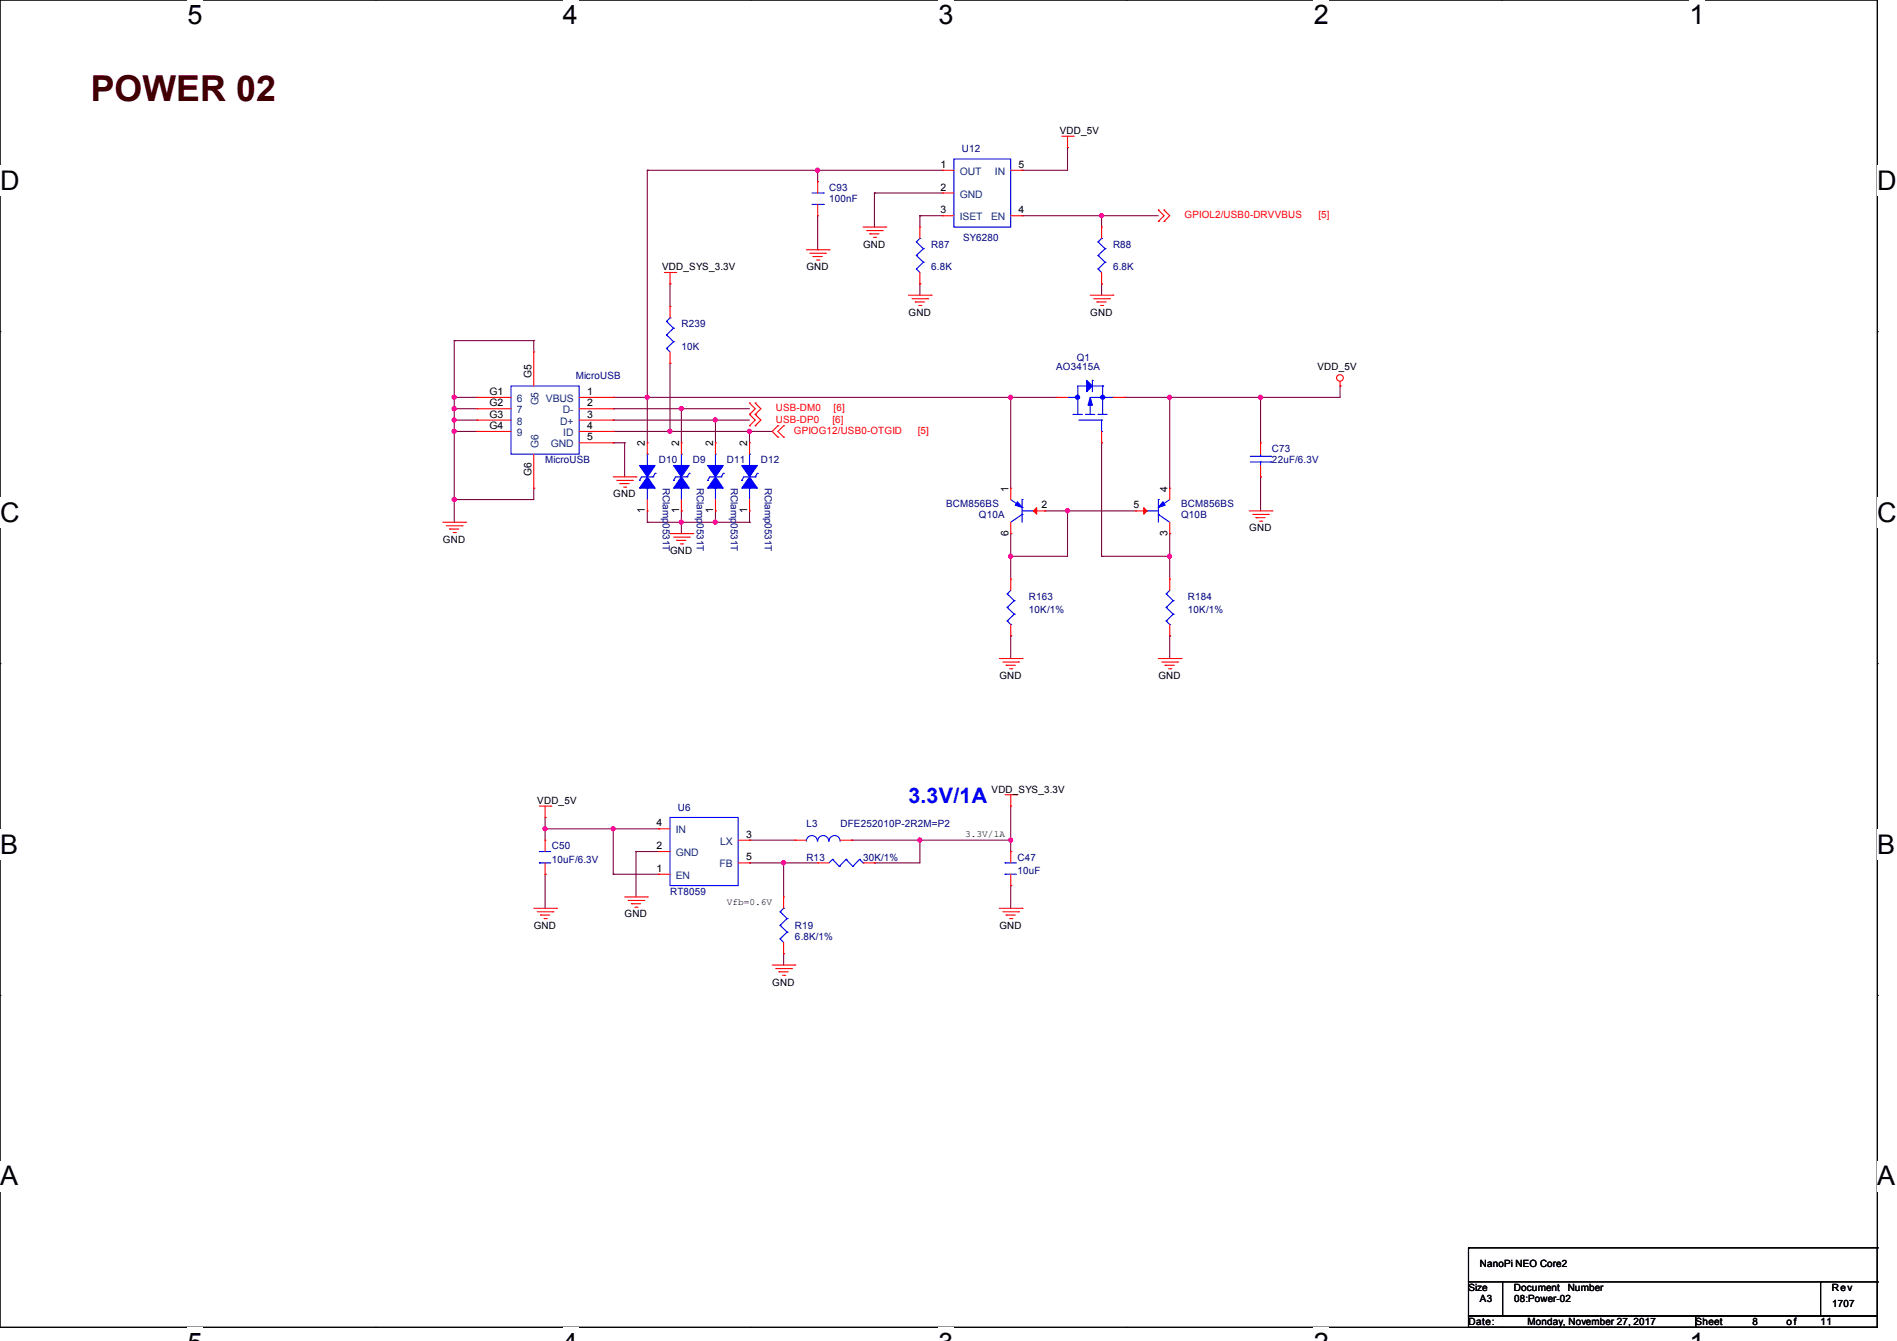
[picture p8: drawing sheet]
<svg xmlns="http://www.w3.org/2000/svg" width="297mm" height="210mm" viewBox="0 0 297 210" stroke-linecap="round" stroke-linejoin="round" font-family="sans-serif">
<path d="M0 0h293.9v207.9h-293.9z" fill="none" stroke="#000" stroke-width=".17"/>
<g fill="#fff">
<path d="M29.4 0h2.3v4.7h-2.3z"/>
<path d="M29.4 207.9h2.3v2.1h-2.3z"/>
</g>
<path d="M58.8 0h.1M58.8 207.9h.1" fill="none" stroke="#000" stroke-width=".17"/>
<g fill="#fff">
<path d="M88.1 0h2.4v4.7h-2.4z"/>
<path d="M88.1 207.9h2.4v2.1h-2.4z"/>
</g>
<path d="M117.6 0h.1M117.6 207.9h.1" fill="none" stroke="#000" stroke-width=".17"/>
<g fill="#fff">
<path d="M146.9 0h2.4v4.7h-2.4z"/>
<path d="M146.9 207.9h2.4v2.1h-2.4z"/>
</g>
<path d="M176.3 0h.1M176.3 207.9h.1" fill="none" stroke="#000" stroke-width=".17"/>
<g fill="#fff">
<path d="M205.7 0h2.4v4.7h-2.4z"/>
<path d="M205.7 207.9h2.4v2.1h-2.4z"/>
</g>
<path d="M235.1 0h.1M235.1 207.9h.1" fill="none" stroke="#000" stroke-width=".17"/>
<g fill="#fff">
<path d="M264.5 0h2.4v4.7h-2.4z"/>
<path d="M264.5 207.9h2.4v2.1h-2.4z"/>
<path d="M0 26h3v4.7h-3z"/>
<path d="M293.9 26h3.1v4.7h-3.1z"/>
<path d="M0 77.9h3v4.7h-3z"/>
<path d="M293.9 77.9h3.1v4.7h-3.1z"/>
</g>
<path d="M0 51.9h.1M293.9 51.9h.1" fill="none" stroke="#000" stroke-width=".17"/>
<g fill="#fff">
<path d="M0 129.9h2.8v4.7h-2.8z"/>
<path d="M293.9 129.9h2.9v4.7h-2.9z"/>
</g>
<path d="M0 103.9h.1M293.9 103.9h.1" fill="none" stroke="#000" stroke-width=".17"/>
<g fill="#fff">
<path d="M-.1 181.8h2.9v4.8h-2.9z"/>
<path d="M293.8 181.8h3v4.8h-3z"/>
</g>
<g fill="none" stroke="#000" stroke-width=".17">
<path d="M0 155.9h.1M293.9 155.9h.1M229.9 195.4h.1M229.9 195.4v5.3M229.9 195.4h64M293.9 195.4h.1M293.9 195.4v5.3M229.9 200.7h5.3v5.4h-5.3zM229.9 206.1h35.6v1.8h-35.6zM235.2 200.7h49.8v5.4h-49.8zM265.5 206.1h28.4v1.8h-28.4zM285 200.7h8.9v5.4h-8.9z"/>
<path d="M293.9 200.7h.1"/>
</g>
<g fill="none" stroke="#800040" stroke-width=".17">
<path d="M101.3 26.7h.1M101.3 26.7h46.3M101.3 26.7v42.6M128 26.7h.1M128 39.1h.1M128 26.7v1.7M128 33.8v5.3M136.9 30.2h.1M136.9 30.2v5.4M136.9 30.2h10.7M144 33.8h.1M144 33.8v1.8"/>
<path d="M144 33.8h3.6M160 26.7h.1M160 33.8h.1M160 33.8h21.4M167.1 23.1h.1M167.1 23.1v3.6h-7.1M172.5 33.8h.1M172.5 33.8v1.8M71.1 53.3h.1M71.1 53.3v28.5M71.1 53.3h12.5M83.6 53.3h.1"/>
<path d="M83.6 53.3v1.8M104.9 44.4h.1M104.9 56.9h.1M104.9 44.4v3.6M104.9 56.9v10.7M144 44.4h.1M144 44.4v1.8M172.5 44.4h.1M172.5 44.4v1.8M71.1 62.2h.1M71.1 64h.1M71.1 65.8h.1"/>
<path d="M71.1 78.2h.1M71.1 67.6h.1M71.1 65.8h3.6M71.1 64h3.6M71.1 62.2h3.6M71.1 67.6h3.6M83.6 76.5h.1M83.6 76.5v1.7h-12.5M96 69.3h.1M96 67.6h.1M96 62.2h.1M96 64h.1"/>
<path d="M96 65.8h.1M96 65.8h21.3M96 64h21.3M96 62.2h69.4M96 67.6h24.9M96 69.3h1.8M97.8 69.3h.1M97.8 69.3v5.4M101.3 62.2h.1M104.9 67.6h.1M106.7 64h.1M106.7 64v5.3"/>
<path d="M112 65.8h.1M112 65.8v3.5M117.3 67.6h.1M117.3 67.6v1.7M158.2 62.2h.1M158.2 62.2v14.3M172.5 69.3h.1M172.5 69.3v17.8M176 62.2h.1M183.1 62.2h.1M183.1 62.2v14.3M197.4 62.2h.1"/>
<path d="M197.4 74.7h.1M197.4 62.2v7.1M197.4 74.7v5.3M209.8 60.5h.1M209.8 60.5v1.7h-33.8M101.3 81.8h.1M101.3 80v1.8M101.3 81.8h16M106.7 81.8h.1M106.7 80h.1M106.7 80v3.6M112 80h.1"/>
<path d="M112 81.8h.1M112 80v1.8M117.3 81.8h.1M117.3 80v1.8M158.2 87.1h.1M158.2 99.6h.1M158.2 83.6h.1M158.2 83.6v7.1M158.2 99.6v3.5M163.6 80h.1M163.6 80h14.2M167.1 80h.1"/>
<path d="M167.1 80v7.1h-8.9M172.5 87.1h.1M172.5 87.1h10.6M183.1 87.1h.1M183.1 99.6h.1M183.1 83.6h.1M183.1 83.6v7.1M183.1 99.6v3.5M85.3 128h.1M85.3 129.8h.1M85.3 136.9h.1M85.3 128v3.6"/>
<path d="M85.3 136.9v5.3M85.3 129.8h17.8M96 129.8h.1M96 136.9h.1M96 129.8v7.1M96 136.9h7.1M99.6 133.3h.1M99.6 133.3v7.2M99.6 133.3h3.5M117.3 135.1h.1M117.3 131.6h.1M117.3 135.1h10.7"/>
<path d="M117.3 131.6h7.2M122.7 135.1h.1M122.7 135.1v5.4M133.3 131.6h.1M133.3 131.6h24.9M136.9 135.1h.1M144 131.6h.1M144 131.6v3.5h-7.1M158.2 138.7h.1M158.2 131.6h.1M158.2 133.3h.1M158.2 126.2v7.1"/>
<path d="M158.2 138.7v3.5M122.7 149.4h.1M122.7 149.4v1.7"/>
</g>
<g fill="#f0f" stroke="#f0f" stroke-width=".17">
<circle cx="112" cy="65.8" r=".32"/>
<circle cx="106.7" cy="64" r=".32"/>
<circle cx="158.2" cy="62.2" r=".32"/>
<circle cx="167.1" cy="80" r=".32"/>
<circle cx="158.2" cy="87.1" r=".32"/>
<circle cx="183.1" cy="62.2" r=".32"/>
<circle cx="71.1" cy="62.2" r=".32"/>
<circle cx="71.1" cy="64" r=".32"/>
<circle cx="183.1" cy="87.1" r=".32"/>
<circle cx="71.1" cy="78.2" r=".32"/>
<circle cx="71.1" cy="65.8" r=".32"/>
<circle cx="71.1" cy="67.5" r=".32"/>
<circle cx="117.3" cy="67.5" r=".32"/>
<circle cx="122.7" cy="135.1" r=".32"/>
<circle cx="85.3" cy="129.8" r=".32"/>
<circle cx="144" cy="131.6" r=".32"/>
<circle cx="96" cy="129.8" r=".32"/>
<circle cx="101.3" cy="62.2" r=".32"/>
<circle cx="104.9" cy="67.5" r=".32"/>
<circle cx="197.3" cy="62.2" r=".32"/>
<circle cx="128" cy="26.6" r=".32"/>
<circle cx="172.4" cy="33.8" r=".32"/>
<circle cx="112" cy="81.8" r=".32"/>
<circle cx="106.7" cy="81.8" r=".32"/>
<circle cx="158.2" cy="131.6" r=".32"/>
</g>
<g fill="none" stroke="#f00" stroke-width=".17">
<path d="M126.2 39.1h3.6M126.8 39.7h2.4M128 33.8h.1M128 28.4h.1M128 28.4v1.8M128 32v1.8M129.2 39.7h.1M129.8 39.1h.1M135.1 35.6h3.6M135.7 36.1h2.4M136.2 36.6h.1M136.2 36.6h1.4"/>
<path d="M136.7 37.2h.4M137.1 37.2h.1M138.1 36.1h.1M138.7 35.6h.1M144 35.6h.1M144 35.6v1.7M147.6 26.7h.1M147.6 30.2h.1M147.6 33.8h.1M147.6 26.7h1.8M147.6 30.2h1.8M147.6 33.8h1.8"/>
<path d="M158.2 26.7h1.8M158.2 33.8h1.8M160 33.8h.1M160 26.7h.1M166.2 21.3h1.8M167.1 23.1h.1M167.1 21.3v1.8M168 21.3h.1M172.5 35.6h.1M172.5 35.6v1.7M181.4 32.9h.1M181.4 34.7h.1"/>
<path d="M181.4 32.9l.8 .9-.8 .9M182.2 32.9h.1M182.2 34.7h.1M182.2 32.9l.9 .9-.9 .9M83.6 55.1h.1M83.6 55.1v5.4M104 42.7h1.8M104.9 44.4h.1M104.9 56.9h.1M104.9 48h.1M104.9 42.7v1.7M104.9 48v1.8"/>
<path d="M104.9 55.1v1.8M105.8 42.7h.1M127.3 40.2h.1M127.3 40.2h1.4M127.8 40.7h.4M128.2 40.7h.1M142.2 46.2h3.6M142.8 46.8h2.4M143.3 47.3h.1M143.3 47.3h1.4M143.8 47.8h.4M144 44.4h.1"/>
<path d="M144 42.7v1.7M144.2 47.8h.1M145.2 46.8h.1M145.8 46.2h.1M170.7 46.2h3.5M171.2 46.8h2.5M171.7 47.3h.1M171.7 47.3h1.5M172.3 47.8h.3M172.5 44.4h.1M172.5 42.7v1.7M172.6 47.8h.1"/>
<path d="M173.7 46.8h.1M174.2 46.2h.1M209.8 59.7v.8M74.7 62.2h.1M74.7 64h.1M74.7 65.8h.1M74.7 67.6h.1M74.7 62.2h5.3M74.7 64h5.3M74.7 65.8h5.3M74.7 67.6h5.3M83.6 76.5h.1"/>
<path d="M83.6 71.1v5.4M90.7 62.2h5.3M90.7 64h5.3M90.7 65.8h5.3M90.7 67.6h5.3M90.7 69.3h5.3M96 62.2h.1M96 64h.1M96 65.8h.1M96 67.6h.1M96 69.3h.1M96 74.7h3.6"/>
<path d="M96.6 75.2h2.4M97.1 75.7h.1M97.1 75.7h1.4M97.6 76.3h.4M98 76.3h.1M99 75.2h.1M99.6 74.7h.1M101.3 69.3h.1M101.3 69.3v1.8M101.3 78.2v1.8M106.7 69.3h.1M106.7 69.3v1.8"/>
<path d="M106.7 78.2v1.8M112 69.3h.1M112 69.3v1.8M112 78.2v1.8M117.3 63.1h.1M117.3 64.9h.1M117.3 66.7h.1M117.3 69.3h.1M117.3 63.1l.9 .9-.9 .9M117.3 64.9l.9 .9-.9 .9M117.3 69.3v1.8M117.3 78.2v1.8"/>
<path d="M118.2 63.1h.1M118.2 64.9h.1M118.2 66.7h.1M118.2 64.9l.9 .9-.9 .9M118.2 63.1l.9 .9-.9 .9M121.8 68.5h.1M121.8 66.7h.1M121.8 66.7l-.9 .9 .9 .9M122.7 66.7h.1M122.7 68.5h.1M122.7 66.7l-.9 .9 .9 .9M158.2 76.5h.1"/>
<path d="M158.2 76.5v1.7M165.4 62.2h.1M165.4 62.2h1.7M172.5 69.3h.1M172.5 67.6v1.7M174.2 62.2h1.8M176 62.2h.1M183.1 76.5h.1M183.1 76.5v1.7M197.4 69.3h.1M197.4 74.7h.1M197.4 69.3v1.8"/>
<path d="M197.4 72.9v1.8M209.8 60.5h.1M69.3 81.8h3.6M69.9 82.3h2.4M70.4 82.8h.1M70.4 82.8h1.4M71 83.4h.3M71.3 83.4h.1M72.3 82.3h.1M72.9 81.8h.1M101.3 80h.1M104.9 83.6h3.6"/>
<path d="M105.5 84.1h2.4M106 84.6h.1M106 84.6h1.4M106.5 85.2h.3M106.7 80h.1M106.8 85.2h.1M107.9 84.1h.1M108.5 83.6h.1M112 80h.1M117.3 80h.1M158.2 90.7h.1M158.2 99.6h.1"/>
<path d="M158.2 83.6h.1M158.2 81.8v1.8M158.2 90.7v1.8M158.2 97.8v1.8M161.8 80h1.8M163.6 80h.1M177.8 80h.1M177.8 80h1.8M183.1 83.6h.1M183.1 90.7h.1M183.1 99.6h.1M183.1 81.8v1.8"/>
<path d="M183.1 90.7v1.8M183.1 97.8v1.8M195.6 80h3.5M196.1 80.6h2.5M196.6 81.1h.1M196.6 81.1h1.5M197.2 81.6h.3M197.5 81.6h.1M198.6 80.6h.1M199.1 80h.1M156.5 103.1h3.5M157 103.7h2.5"/>
<path d="M157.5 104.2h.1M157.5 104.2h1.5M158.1 104.7h.3M158.4 104.7h.1M159.5 103.7h.1M160 103.1h.1M181.4 103.1h3.5M181.9 103.7h2.5M182.4 104.2h.1M182.4 104.2h1.5M183 104.7h.3M183.3 104.7h.1"/>
<path d="M184.4 103.7h.1M184.9 103.1h.1M84.5 126.2h1.7M85.3 128h.1M85.3 131.6h.1M85.3 136.9h.1M85.3 126.2v1.8M85.3 131.6v1.7M85.3 135.1v1.8M86.2 126.2h.1M103.1 136.9h.1M103.1 133.3h.1"/>
<path d="M103.1 129.8h.1M103.1 136.9h1.8M103.1 133.3h1.8M103.1 129.8h1.8M115.6 131.6h1.7M115.6 135.1h1.7M117.3 131.6h.1M117.3 135.1h.1M124.5 131.6h.1M124.5 131.6h1.7M128 135.1h.1M128 135.1h1.8"/>
<path d="M131.6 131.6h1.7M133.3 131.6h.1M135.1 135.1h1.8M136.9 135.1h.1M157.4 124.5h1.7M158.2 126.2h.1M158.2 133.3h.1M158.2 138.7h.1M158.2 124.5v1.7M158.2 133.3v1.8M158.2 136.9v1.8M159.1 124.5h.1"/>
<path d="M83.6 142.2h3.5M84.1 142.8h2.5M84.6 143.3h.1M84.6 143.3h1.5M85.2 143.8h.3M85.5 143.8h.1M86.6 142.8h.1M87.1 142.2h.1M97.8 140.5h3.5M98.3 141h2.5M98.8 141.5h.1M98.8 141.5h1.5"/>
<path d="M99.4 142.1h.3M99.7 142.1h.1M100.8 141h.1M101.3 140.5h.1M120.9 151.1h3.6M121.5 151.7h2.4M122 152.2h.1M122 152.2h1.4M122.5 152.7h.4M122.7 149.4h.1M122.7 140.5h.1M122.7 140.5v1.7"/>
<path d="M122.7 147.6v1.8M122.9 152.7h.1M123.9 151.7h.1M124.5 151.1h.1M156.5 142.2h3.5M157 142.8h2.5M157.5 143.3h.1M157.5 143.3h1.5M158.1 143.8h.3M158.4 143.8h.1M159.5 142.8h.1M160 142.2h.1"/>
<circle cx="209.8" cy="59.2" r=".52"/>
</g>
<g fill="none" stroke="#00f" stroke-width=".17">
<path d="M127.1 32h1.8M127.1 30.2h1.8M128.9 32h.1M128.9 30.2h.1M143.5 37.9h.1M143.5 37.9l1.1 1M144 37.3h.1M144 37.3l-.5 .6M144.6 38.9h.1M144.6 38.9l-1.1 1.1M149.4 24.9h8.8v10.7h-8.8zM171.9 37.9h.1"/>
<path d="M171.9 37.9l1.1 1M172.5 37.3h.1M172.5 37.3l-.6 .6M173 38.9h.1M173 38.9l-1.1 1.1M104.4 54.6h.1M104.4 52.5h.1M104.4 50.3h.1M104.4 54.6l.5 .5M104.4 52.5l1.1 1M104.4 50.3l1.1 1.1M104.9 49.8h.1"/>
<path d="M104.9 49.8l-.5 .5M105.5 53.5h.1M105.5 51.4h.1M105.5 53.5l-1.1 1.1M105.5 51.4l-1.1 1.1M143.5 42.1h.1M143.5 40h.1M143.5 42.1l.5 .6M143.5 40l1.1 1.1M144.6 41.1h.1M144.6 41.1l-1.1 1M171 59.6h.1"/>
<path d="M171 59.6v1.7M171.9 42.1h.1M171.9 40h.1M171.9 42.1l.6 .6M171.9 40l1.1 1.1M173 41.1h.1M173 41.1l-1.1 1M80 60.5h10.7v10.6h-10.7zM100.1 75.2h.1M101.3 76.5h.1M101.3 71.1h.1M101.3 71.1v1.8"/>
<path d="M101.3 76.5v1.7M102.2 74.7h.1M102.2 74.7h-1.7l-.4 .5M102.6 74.1h.1M102.6 74.1l-.4 .6M105.5 75.2h.1M106.7 76.5h.1M106.7 71.1h.1M106.7 71.1v1.8M106.7 76.5v1.7M107.6 74.7h.1M107.6 74.7h-1.8l-.3 .5"/>
<path d="M107.9 74.1h.1M107.9 74.1l-.3 .6M110.8 75.2h.1M112 76.5h.1M112 71.1h.1M112 71.1v1.8M112 76.5v1.7M112.9 74.7h.1M112.9 74.7h-1.8l-.3 .5M113.2 74.1h.1M113.2 74.1l-.3 .6M116.1 75.2h.1"/>
<path d="M117.3 76.5h.1M117.3 71.1h.1M117.3 71.1v1.8M117.3 76.5v1.7M118.2 74.7h.1M118.2 74.7h-1.7l-.4 .5M118.6 74.1h.1M118.6 74.1l-.4 .6M158.2 78.2l1.8 1.3M160 78.2h.1M160 79.5h.1M160 78.2v3.6"/>
<path d="M167.1 62.2h1.6M168 64.9h.1M168 64.9h1.5M168.7 64.9h.1M168.7 62.2h.1M168.9 65.8h3.6M170 64.9h.1M170 64.9h1.4M170.1 60.5h.1M170.1 60.5h-1.4v4.4M170.7 64.9h.1M170.7 62.2h3.5"/>
<path d="M170.7 63.1v1.8M171 60.5h1.6M171.9 64.9h.1M171.9 64.9h1.5M172.5 65.8h.1M172.5 67.6h.1M172.5 65.8v1.8M172.6 60.5h.1M172.6 60.5v4.4M174.2 62.2h.1M181.4 78.2h.1M181.4 79.5h.1"/>
<path d="M181.4 78.2v3.6M183.1 78.2l-1.7 1.3M195.7 72.3h3.3M195.7 71.5h3.3M197.4 71.5h.1M197.4 72.3h.1M197.4 71.1v.4M197.4 72.3v.6M199 72.3h.1M199 71.5h.1M157.7 93h.1M157.7 95.1h.1"/>
<path d="M157.7 97.2h.1M157.7 93l1.1 1.1M157.7 95.1l1.1 1.1M157.7 97.2l.5 .6M158.2 97.8h.1M158.2 92.5l-.5 .5M158.8 94.1h.1M158.8 96.2h.1M158.8 94.1l-1.1 1M158.8 96.2l-1.1 1M160 80.6h.1M160 80h1.8"/>
<path d="M160 80.6l-1.8 1.2M161.8 80h.1M179.6 80h.1M179.6 80h1.8M181.4 80.6h.1M181.4 80.6l1.7 1.2M182.6 93h.1M182.6 95.1h.1M182.6 97.2h.1M182.6 93l1.1 1.1M182.6 95.1l1.1 1.1M182.6 97.2l.5 .6"/>
<path d="M183.1 97.8h.1M183.1 92.5l-.5 .5M183.7 94.1h.1M183.7 96.2h.1M183.7 94.1l-1.1 1M183.7 96.2l-1.1 1M84.5 133.3h.1M84.5 135.1h.1M84.5 135.1h1.7M84.5 133.3h1.7M104.9 128h10.7v10.7h-10.7zM126.2 131.7a.87 .87 0 0 1 .9-.8 .87 .87 0 0 1 .9 .8"/>
<path d="M128 131.7a.87 .87 0 0 1 .9-.8 .87 .87 0 0 1 .9 .8M129.8 131.7a.87 .87 0 0 1 .9-.8 .87 .87 0 0 1 .8 .8M130.3 134.6h.1M130.3 134.6l-.5 .5M130.3 134.6l1.1 1.1M131.4 135.7h.1M132.5 134.6h.1M132.5 134.6l-1.1 1.1M132.5 134.6l1 1.1M133.5 135.7h.1M134.6 134.6h.1M134.6 134.6l-1.1 1.1"/>
<path d="M134.6 134.6l.5 .5M135.1 135.1h.1M157.4 135.1h.1M157.4 136.9h.1M157.4 135.1h1.7M157.4 136.9h1.7M122.1 147h.1M122.1 144.9h.1M122.1 142.8h.1M122.1 147l.6 .6M122.1 144.9l1.1 1.1M122.1 142.8l1.1 1"/>
<path d="M122.7 142.2h.1M122.7 142.2l-.6 .6M123.2 146h.1M123.2 143.8h.1M123.2 146l-1.1 1M123.2 143.8l-1.1 1.1"/>
</g>
<g fill="#00f" stroke="#00f" stroke-width=".17">
<path d="M170.1 59.6l.9 .9-.9 .8z"/>
<path d="M170.7 62.2l.3 1.3h-.7z"/>
<path d="M159.3 78.6l.7 .9-1-.4z"/>
<path d="M182.1 78.6l.3 .5-1 .4z"/>
<path d="M106.7 74.7l1.2 1.8h-2.4z" fill-rule="evenodd"/>
<path d="M105.5 72.9h2.4l-1.2 1.8z" fill-rule="evenodd"/>
<path d="M112 74.7l1.2 1.8h-2.4z" fill-rule="evenodd"/>
<path d="M110.8 72.9h2.4l-1.2 1.8z" fill-rule="evenodd"/>
<path d="M101.3 74.7l1.3 1.8h-2.5z" fill-rule="evenodd"/>
<path d="M100.1 72.9h2.5l-1.3 1.8z" fill-rule="evenodd"/>
<path d="M117.3 74.7l1.3 1.8h-2.5z" fill-rule="evenodd"/>
<path d="M116.1 72.9h2.5l-1.3 1.8z" fill-rule="evenodd"/>
<circle cx="168.7" cy="62.2" r=".33"/>
<circle cx="172.6" cy="62.2" r=".33"/>
</g>
<g fill="#f00" stroke="#f00" stroke-width=".17">
<path d="M162.3 79.5v1l-.5-.5z"/>
<path d="M179.1 79.5l.5 .5-.5 .5z"/>
</g>
<text font-size="5.6" fill="#400000" x="14.2" y="15.8">POWER 02</text>
<g font-size="4.2">
<text x="29.4" y="3.8">5</text>
<text x="88.1" y="3.8">4</text>
<text x="146.9" y="3.8">3</text>
<text x="205.7" y="3.8">2</text>
<text x="264.5" y="3.8">1</text>
<text x="0" y="29.8">D</text>
<text x="293.9" y="29.8">D</text>
<text x="0" y="81.7">C</text>
<text x="293.9" y="81.7">C</text>
<text x="0" y="133.7">B</text>
<text x="293.9" y="133.7">B</text>
<text x="0" y="185.6">A</text>
<text x="293.9" y="185.6">A</text>
</g>
<text font-size="3.3" fill="#00f" x="142.2" y="125.8">3.3V/1A</text>
<g font-size="1.6" fill="#000080">
<text x="150.6" y="23.8">U12</text>
<text x="129.8" y="29.9">C93</text>
<text x="129.8" y="31.7">100nF</text>
<text x="145.8" y="38.8">R87</text>
<text x="150.8" y="37.7">SY6280</text>
<text x="174.3" y="38.8">R88</text>
<text x="145.8" y="42.3">6.8K</text>
<text x="174.3" y="42.3">6.8K</text>
<text x="106.7" y="51.2">R239</text>
<text x="90.1" y="59.4">MicroUSB</text>
<text x="106.7" y="54.8">10K</text>
<text x="165.4" y="58">AO3415A</text>
<text x="168.6" y="56.6">Q1</text>
<text x="199.1" y="70.8">C73</text>
<text x="85.3" y="72.6">MicroUSB</text>
<text x="103.1" y="72.6">D10</text>
<text x="108.5" y="72.6">D9</text>
<text x="113.8" y="72.6">D11</text>
<text x="119.1" y="72.6">D12</text>
<text x="199.1" y="72.6">22uF/6.3V</text>
<text x="148.1" y="79.3">BCM856BS</text>
<text x="153.3" y="81.1">Q10A</text>
<text x="184.9" y="81.1">Q10B</text>
<text x="184.9" y="79.3">BCM856BS</text>
<text x="161.1" y="93.9">R163</text>
<text x="186" y="93.9">R184</text>
<text x="161.1" y="96">10K/1%</text>
<text x="186" y="96">10K/1%</text>
<text x="106.1" y="127">U6</text>
<text x="126.2" y="129.5">L3</text>
<text x="131.6" y="129.5">DFE252010P-2R2M=P2</text>
<text x="86.4" y="133">C50</text>
<text x="86.4" y="135.1">10uF/6.3V</text>
<text x="126.2" y="134.8">R13</text>
<text x="135.1" y="134.8">30K/1%</text>
<text x="159.3" y="134.8">C47</text>
<text x="159.3" y="136.9">10uF</text>
<text x="104.9" y="140.1">RT8059</text>
<text x="124.5" y="145.5">R19</text>
<text x="124.5" y="147.2">6.8K/1%</text>
</g>
<g font-size="1.6">
<text x="165.9" y="21">VDD_5V</text>
<text x="147.2" y="26.3">1</text>
<text x="147.2" y="29.8">2</text>
<text x="159.5" y="26.3">5</text>
<text x="147.2" y="33.4">3</text>
<text x="159.5" y="33.4">4</text>
<text x="135.1" y="38.8">GND</text>
<text x="103.7" y="42.3">VDD_SYS_3.3V</text>
<text x="126.2" y="42.3">GND</text>
<text x="142.2" y="49.4">GND</text>
<text x="170.7" y="49.4">GND</text>
<text x="83.2" y="59.2" transform="rotate(-90 83.2 59.2)">G5</text>
<text x="206.3" y="58">VDD_5V</text>
<text x="76.6" y="61.8">G1</text>
<text x="76.6" y="63.6">G2</text>
<text x="76.6" y="65.4">G3</text>
<text x="91.9" y="61.8">1</text>
<text x="91.9" y="63.6">2</text>
<text x="91.9" y="65.4">3</text>
<text x="76.6" y="67.2">G4</text>
<text x="91.9" y="67.2">4</text>
<text x="91.9" y="69">5</text>
<text x="101" y="69.9" transform="rotate(-90 101 69.9)">2</text>
<text x="106.3" y="69.9" transform="rotate(-90 106.3 69.9)">2</text>
<text x="111.6" y="69.9" transform="rotate(-90 111.6 69.9)">2</text>
<text x="117" y="69.9" transform="rotate(-90 117 69.9)">2</text>
<text x="83.2" y="74.5" transform="rotate(-90 83.2 74.5)">G6</text>
<text x="96" y="77.9">GND</text>
<text x="157.9" y="77" transform="rotate(-90 157.9 77)">1</text>
<text x="182.8" y="77" transform="rotate(-90 182.8 77)">4</text>
<text x="101" y="80.3" transform="rotate(-90 101 80.3)">1</text>
<text x="106.3" y="80.3" transform="rotate(-90 106.3 80.3)">1</text>
<text x="111.6" y="80.3" transform="rotate(-90 111.6 80.3)">1</text>
<text x="117" y="80.3" transform="rotate(-90 117 80.3)">1</text>
<text x="157.9" y="83.9" transform="rotate(-90 157.9 83.9)">6</text>
<text x="163" y="79.6">2</text>
<text x="177.5" y="79.6">5</text>
<text x="182.8" y="83.9" transform="rotate(-90 182.8 83.9)">3</text>
<text x="195.6" y="83.2">GND</text>
<text x="69.3" y="85">GND</text>
<text x="104.9" y="86.8">GND</text>
<text x="156.5" y="106.3">GND</text>
<text x="181.4" y="106.3">GND</text>
<text x="84.1" y="125.9">VDD_5V</text>
<text x="155.2" y="124.1">VDD_SYS_3.3V</text>
<text x="102.8" y="129.4">4</text>
<text x="116.8" y="131.2">3</text>
<text x="102.8" y="136.5">1</text>
<text x="102.8" y="133">2</text>
<text x="116.8" y="134.7">5</text>
<text x="97.8" y="143.7">GND</text>
<text x="83.6" y="145.5">GND</text>
<text x="156.5" y="145.5">GND</text>
<text x="120.9" y="154.3">GND</text>
<text x="229.9" y="202.2">Size</text>
<text x="231.7" y="198.5">NanoPi NEO Core2</text>
<text x="231.7" y="204">A3</text>
<text x="237" y="202.2">Document</text>
<text x="237" y="204">08:Power-02</text>
<text x="245.4" y="202.2">Number</text>
<text x="286.8" y="202.2">Rev</text>
<text x="229.9" y="207.5">Date:</text>
<text x="239.2" y="207.5">Monday, November 27, 2017</text>
<text x="265.5" y="207.5">Sheet</text>
<text x="274.4" y="207.5">8</text>
<text x="279.7" y="207.5">o f</text>
<text x="285" y="207.5">11</text>
<text x="286.8" y="204.7">1707</text>
</g>
<g font-size="1.6" fill="#004080">
<text x="150.3" y="27.4">OUT</text>
<text x="155.8" y="27.4">IN</text>
<text x="150.3" y="30.9">GND</text>
<text x="150.3" y="34.5">ISET</text>
<text x="155.2" y="34.5">EN</text>
<text x="80.9" y="63">6</text>
<text x="80.9" y="64.7">7</text>
<text x="84.3" y="63.5" transform="rotate(-90 84.3 63.5)">G5</text>
<text x="85.5" y="63">VBUS</text>
<text x="88.1" y="64.7">D-</text>
<text x="80.9" y="66.5">8</text>
<text x="80.9" y="68.3">9</text>
<text x="84.3" y="70.2" transform="rotate(-90 84.3 70.2)">G6</text>
<text x="86.2" y="70.1">GND</text>
<text x="87.7" y="66.5">D+</text>
<text x="88.2" y="68.3">ID</text>
<text x="105.8" y="130.5">IN</text>
<text x="105.8" y="137.6">EN</text>
<text x="105.8" y="134.1">GND</text>
<text x="112.7" y="135.8">FB</text>
<text x="112.7" y="132.3">LX</text>
</g>
<g font-size="1.6" fill="#f00">
<text x="185.5" y="34.2">GPIOL2/USB0-DRVVBUS</text>
<text x="206.4" y="34.2">[5]</text>
<text x="121.5" y="64.4">USB-DM0</text>
<text x="130.5" y="64.4">[6]</text>
<text x="121.5" y="66.2">USB-DP0</text>
<text x="124.3" y="67.9">GPIOG12/USB0-OTGID</text>
<text x="130.4" y="66.2">[6]</text>
<text x="143.7" y="67.9">[5]</text>
</g>
<g font-size="1.5" fill="#000080">
<text x="103.8" y="76.5" transform="rotate(90 103.8 76.5)">RClamp0531T</text>
<text x="109.1" y="76.5" transform="rotate(90 109.1 76.5)">RClamp0531T</text>
<text x="114.4" y="76.5" transform="rotate(90 114.4 76.5)">RClamp0531T</text>
<text x="119.8" y="76.5" transform="rotate(90 119.8 76.5)">RClamp0531T</text>
</g>
<g font-size="1.5">
<text x="151.1" y="131">3.3V/1A</text>
<text x="113.8" y="141.7">Vfb=0.6V</text>
</g>
</svg>
